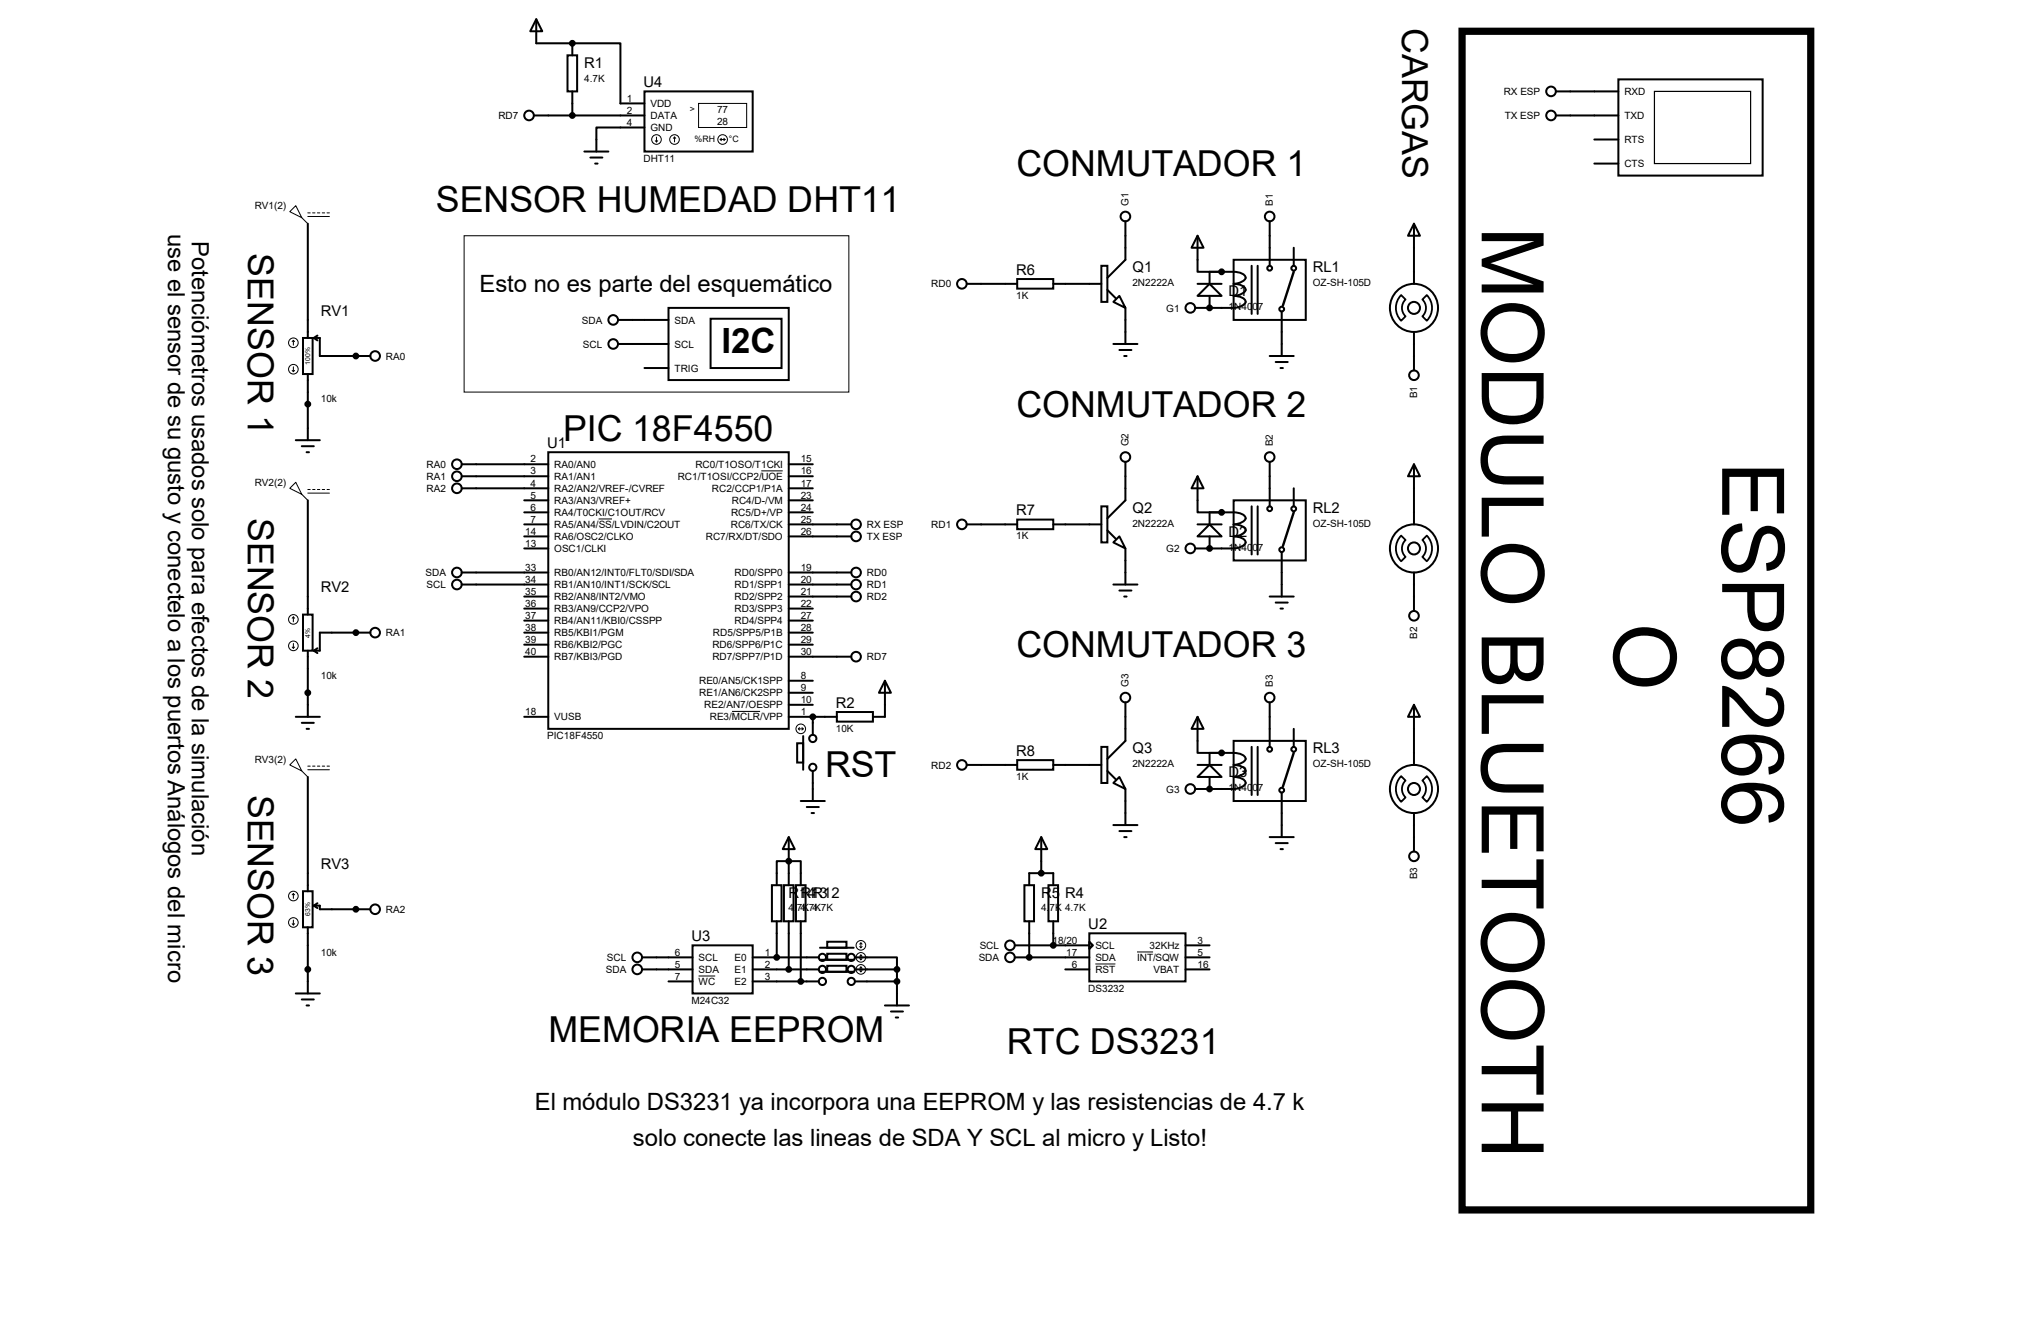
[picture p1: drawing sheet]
<svg xmlns="http://www.w3.org/2000/svg" width="432mm" height="279mm" viewBox="0 0 432 279" stroke-linecap="round" stroke-linejoin="round" font-family="sans-serif">
<g fill="none" stroke="#000" stroke-width=".42">
<path d="M113.3 4.1l1.3 2.5h-2.6zM113.3 4.1v5h7.6M119.9 11.7h2v7.6h-2zM120.9 9.1h10.2v12.7h5M120.9 9.1v2.6M120.9 19.3v5.1M136.1 19.3h22.9v12.7h-22.9zM328.7 19.3h13.2M341.9 16.8h30.5v20.3h-30.5zM112.8 24.4h23.3M123.4 32h5.1M124.7 33.3h2.6"/>
<path d="M125.7 34.5h.5M136.1 26.9h-10.1v5.1M328.7 24.4h13.2M336.8 29.5h5.1M336.8 34.5h5.1M65 47.2v24.2M204.2 59.9h10.7M214.9 58.9h7.6v2.1h-7.6zM222.5 59.9h10.2M232.7 56.1h1.2v7.7h-1.2zM237.7 46.7v8.2l-3.8 3.8M253 49.8l1.3 2.5h-2.6z"/>
<path d="M253 49.8v7.6h5.1M253 59.9h5.1M255.5 59.9v-2.5h5.1a2.31 2.31 0 0 1 2.5 1.3 2.69 2.69 0 0 1-2.5 1.2 2.31 2.31 0 0 1 2.5 1.3 2.69 2.69 0 0 1-2.5 1.3 2.31 2.31 0 0 1 2.5 1.3 2.69 2.69 0 0 1-2.5 1.2h-8.1M260.6 54.9h15.2v12.7h-15.2zM264.4 56.1v10.2M265.7 56.1v10.2M268.2 46.7v9.4M273.3 52.3v3.8M298.7 47.2l1.3 2.6h-2.6zM298.7 47.2v12.7M64 71.4h2v7.6h-2zM65 79v14"/>
<path d="M66.3 71.4h1.3v3.8h10.6M66.3 71.4l.8 .5M67.1 70.9l-.8 .5M130.6 67.6h10.6M130.6 72.6h10.6M136.1 77.7h5.1M141.2 65h25.4v15.3h-25.4zM150.1 67.3h15v10.4h-15zM233.9 61.2l1.8 1.8M235.2 72.6h5.1M236.5 62.5l1.2 2.5-2.5-1.2zM236.5 73.9h2.5"/>
<path d="M237.5 75.2h.5M237.7 65v7.6M253 62.5l2.5-2.6 2.6 2.6zM255.5 62.5v2.5M268.2 75.2h5.1M269.5 76.5h2.5M270.5 77.7h.5M270.8 65.8v9.4M298.7 70.1v8.1M62.5 93h5.1M63.8 94.2h2.5M64.8 95.5h.5"/>
<path d="M97.5 98h18.3M115.8 95.5h50.8v58.4h-50.8zM166.6 98h5.1M237.7 97.5v8.2l-3.8 3.8M268.2 97.5v9.4M298.7 98l1.3 2.6h-2.6zM298.7 98v12.7M65 105.7v24.1M97.5 100.6h18.3M97.5 103.1h18.3M110.7 110.7h5.1M110.7 115.8h5.1"/>
<path d="M110.7 108.2h5.1M110.7 113.3h5.1M110.7 105.7h5.1M166.6 110.7h13.2M166.6 108.2h5.1M166.6 100.6h5.1M166.6 103.1h5.1M166.6 113.3h13.2M166.6 105.7h5.1M204.2 110.7h10.7M214.9 109.7h7.6v2.1h-7.6zM222.5 110.7h10.2"/>
<path d="M232.7 106.9h1.2v7.7h-1.2zM233.9 112l1.8 1.8M235.2 114.6l1.3-1.3 1.2 2.5zM237.7 115.8v7.6M253 100.6l1.3 2.5h-2.6zM253 113.3l2.5-2.6 2.6 2.6zM253 100.6v7.6h5.1M253 110.7h5.1M255.5 110.7v-2.5h5.1a2.31 2.31 0 0 1 2.5 1.3 2.69 2.69 0 0 1-2.5 1.2 2.31 2.31 0 0 1 2.5 1.3 2.69 2.69 0 0 1-2.5 1.3 2.31 2.31 0 0 1 2.5 1.3 2.69 2.69 0 0 1-2.5 1.2h-8.1M255.5 113.3v2.5M260.6 105.7h15.2v12.7h-15.2zM264.4 106.9v10.2"/>
<path d="M265.7 106.9v10.2M270.8 116.6v9.4M273.3 103.1v3.8M64 129.8h2v7.6h-2zM65 137.4v14M66.3 137.4l.8 .5M67.1 136.9l-.8 .5M78.2 133.6h-10.6v3.8h-1.3M97.5 120.9h18.3M97.5 123.4h18.3M110.7 133.6h5.1M110.7 126h5.1"/>
<path d="M110.7 138.7h5.1M110.7 128.5h5.1M110.7 131.1h5.1M110.7 136.1h5.1M166.6 133.6h5.1M166.6 120.9h13.2M166.6 123.4h13.2M166.6 126h13.2M166.6 138.7h13.2M166.6 128.5h5.1M166.6 131.1h5.1M166.6 136.1h5.1"/>
<path d="M235.2 123.4h5.1M236.5 124.7h2.5M237.5 126h.5M268.2 126h5.1M269.5 127.3h2.5M270.5 128.5h.5M298.7 120.9v8.1M62.5 151.4h5.1M63.8 152.7h2.5M64.8 153.9h.5M110.7 151.4h5.1M166.6 151.4h10.2"/>
<path d="M166.6 143.8h5.1M166.6 146.3h5.1M166.6 148.8h5.1M168.4 157h1.3v4h-1.3zM169.7 155.4v7.2M171.7 151.4v3.8M176.8 150.4h7.6v2h-7.6zM186.9 143.8l1.3 2.5h-2.5zM186.9 143.8v7.6h-2.5M232.7 157.7h1.2v7.7h-1.2zM237.7 148.3v8.2l-3.8 3.8M253 151.4l1.3 2.5h-2.6z"/>
<path d="M253 151.4v7.6h5.1M260.6 156.5h15.2v12.7h-15.2zM264.4 157.7v10.2M265.7 157.7v10.2M268.2 148.3v9.4M273.3 153.9v3.8M298.7 148.8l1.3 2.6h-2.6zM298.7 148.8v12.7M65 164.1v24.1M166.6 176.8l1.3 2.5h-2.5zM166.6 176.8v10.1M169.2 169.2h5"/>
<path d="M170.4 170.4h2.6M171.4 171.7h.6M171.7 162.8v6.4M204.2 161.5h10.7M214.9 160.5h7.6v2.1h-7.6zM220 176.8l1.2 2.5h-2.5zM220 176.8v7.6M222.5 161.5h10.2M233.9 162.8l1.8 1.8M235.2 174.2h5.1M236.5 164.1l1.2 2.5-2.5-1.2zM236.5 175.5h2.5"/>
<path d="M237.5 176.8h.5M237.7 166.6v7.6M253 164.1l2.5-2.6 2.6 2.6zM253 161.5h5.1M255.5 161.5v-2.5h5.1a2.31 2.31 0 0 1 2.5 1.3 2.69 2.69 0 0 1-2.5 1.2 2.31 2.31 0 0 1 2.5 1.3 2.69 2.69 0 0 1-2.5 1.3 2.31 2.31 0 0 1 2.5 1.3 2.69 2.69 0 0 1-2.5 1.2h-8.1M255.5 164.1v2.5M268.2 176.8h5.1M269.5 178.1h2.5M270.5 179.3h.5M270.8 167.4v9.4M298.7 171.7v8.1M64 188.2h2v7.6h-2z"/>
<path d="M65 195.8v14M66.3 191.3h1.3v.7h10.6M66.3 191.3l.8 .5M67.1 190.8l-.8 .5M146.3 199.6h12.7v10.2h-12.7zM163.1 186.9h2v7.7h-2zM164.1 186.9v-5h5.1v5M164.1 194.6v7.6M165.6 186.9h2v7.7h-2zM166.6 194.6v10.1M168.1 186.9h2.1v7.7h-2.1zM169.2 194.6v12.7"/>
<path d="M174.8 198.9h4v1.3h-4zM214.4 199.6h15.7M216.4 186.9h2v7.7h-2zM217.4 186.9v-2.5h5.1v2.5M217.4 194.6v7.6M221.5 186.9h2v7.7h-2zM222.5 194.6v5M230.1 197.1h20.3v10.2h-20.3zM230.1 198.9l.8 .7-.8 .8zM250.4 199.6h5.1M62.5 209.8h5.1M63.8 211.1h2.5"/>
<path d="M64.8 212.3h.5M135.6 202.2h10.7M135.6 204.7h10.7M141.2 207.3h5.1M159 202.2h14M159 207.3h14M159 204.7h14M173.2 200.2h7.1M173.2 202.7h7.1M173.2 205.2h7.1M174.8 201.4h4v1.3h-4zM174.8 204h4v1.2h-4z"/>
<path d="M180.6 202.2h8.9v2.5M180.6 207.3h8.9M180.6 204.7h8.9M186.9 212.3h5.1M188.2 213.6h2.6M189.2 214.9h.5M189.5 204.7v7.6M214.4 202.2h15.7M225 204.7h5.1M250.4 202.2h5.1M250.4 204.7h5.1"/>
<circle cx="327.7" cy="19.3" r="1.02"/>
<circle cx="111.8" cy="24.4" r="1.02"/>
<circle cx="327.7" cy="24.4" r="1.02"/>
<circle cx="203.2" cy="59.9" r="1.02"/>
<circle cx="237.7" cy="45.7" r="1.02"/>
<circle cx="268.2" cy="56.6" r=".51"/>
<circle cx="268.2" cy="45.7" r="1.02"/>
<circle cx="273.3" cy="56.6" r=".51"/>
<circle cx="79.2" cy="75.2" r="1.02"/>
<circle cx="129.5" cy="67.6" r="1.02"/>
<circle cx="129.5" cy="72.6" r="1.02"/>
<circle cx="251.5" cy="65" r="1.02"/>
<circle cx="270.8" cy="65.3" r=".51"/>
<circle cx="298.7" cy="65" r="5.1"/>
<circle cx="298.7" cy="65" r="1.27"/>
<circle cx="298.7" cy="79.2" r="1.02"/>
<circle cx="96.5" cy="98" r="1.02"/>
<circle cx="237.7" cy="96.5" r="1.02"/>
<circle cx="268.2" cy="96.5" r="1.02"/>
<circle cx="96.5" cy="103.1" r="1.02"/>
<circle cx="96.5" cy="100.6" r="1.02"/>
<circle cx="180.8" cy="113.3" r="1.02"/>
<circle cx="180.8" cy="110.7" r="1.02"/>
<circle cx="203.2" cy="110.7" r="1.02"/>
<circle cx="251.5" cy="115.8" r="1.02"/>
<circle cx="268.2" cy="107.4" r=".51"/>
<circle cx="270.8" cy="116.1" r=".51"/>
<circle cx="273.3" cy="107.4" r=".51"/>
<circle cx="298.7" cy="115.8" r="5.1"/>
<circle cx="298.7" cy="115.8" r="1.27"/>
<circle cx="79.2" cy="133.6" r="1.02"/>
<circle cx="96.5" cy="123.4" r="1.02"/>
<circle cx="96.5" cy="120.9" r="1.02"/>
<circle cx="180.8" cy="123.4" r="1.02"/>
<circle cx="180.8" cy="126" r="1.02"/>
<circle cx="180.8" cy="138.7" r="1.02"/>
<circle cx="180.8" cy="120.9" r="1.02"/>
<circle cx="298.7" cy="130" r="1.02"/>
<circle cx="171.7" cy="156" r=".76"/>
<circle cx="237.7" cy="147.3" r="1.02"/>
<circle cx="268.2" cy="158.2" r=".51"/>
<circle cx="268.2" cy="147.3" r="1.02"/>
<circle cx="273.3" cy="158.2" r=".51"/>
<circle cx="171.7" cy="162.1" r=".76"/>
<circle cx="203.2" cy="161.5" r="1.02"/>
<circle cx="251.5" cy="166.6" r="1.02"/>
<circle cx="270.8" cy="166.9" r=".51"/>
<circle cx="298.7" cy="166.6" r="5.1"/>
<circle cx="298.7" cy="166.6" r="1.27"/>
<circle cx="79.2" cy="192" r="1.02"/>
<circle cx="213.4" cy="199.6" r="1.02"/>
<circle cx="298.7" cy="180.8" r="1.02"/>
<circle cx="134.6" cy="204.7" r="1.02"/>
<circle cx="134.6" cy="202.2" r="1.02"/>
<circle cx="173.7" cy="202.2" r=".76"/>
<circle cx="173.7" cy="207.3" r=".76"/>
<circle cx="173.7" cy="204.7" r=".76"/>
<circle cx="179.8" cy="204.7" r=".76"/>
<circle cx="179.8" cy="207.3" r=".76"/>
<circle cx="179.8" cy="202.2" r=".76"/>
<circle cx="213.4" cy="202.2" r="1.02"/>
</g>
<g fill="#000">
<path d="M313 49.2h13.1v2.7l-11.2 3.7 11.2 3.8v2.4h-13.1v-1.7h11l-11-3.8v-1.6l11.1-3.8h-11.1zM314.7 65.7a7.6 7.6 0 0 1 10.3 .6 6.3 6.3 0 0 1 .7 6.9 6.3 6.3 0 0 1-6.2 3.3 6.3 6.3 0 0 1-6.2-3.7 6.3 6.3 0 0 1 1.4-7.1zM315.6 67.1a4.4 4.4 0 0 0-1 4.9 4.4 4.4 0 0 0 4.2 2.7 5.2 5.2 0 0 0 5.8-2.9 4.5 4.5 0 0 0-4.4-6 5.6 5.6 0 0 0-4.6 1.3zM313 78.8h13.1v4.5a5.4 5.4 0 0 1-5.4 6.3 7 7 0 0 1-7-2.8 6.6 6.6 0 0 1-.7-3.3zM314.5 80.5v2.8a3.7 3.7 0 0 0 3.5 4.4 6.8 6.8 0 0 0 5.6-1.1 4.1 4.1 0 0 0 1-3.3v-2.8zM314 93.3a5.9 5.9 0 0 1 4.5-1.3h7.6v1.7h-7.5a3.9 3.9 0 0 0-3.8 1.5 4.4 4.4 0 0 0 .4 4.6l1.3 .6 1.3 .2h8.3v1.7h-7.6a5.3 5.3 0 0 1-5-2.1 6.5 6.5 0 0 1 .5-6.9zM313 105.1h13.1v1.7h-11.6v6.5h-1.5zM314.7 116.5a7.7 7.7 0 0 1 10.3 .6 6.3 6.3 0 0 1 .6 6.9 6.3 6.3 0 0 1-6.1 3.4 6.3 6.3 0 0 1-6.2-3.7 6.3 6.3 0 0 1 1.4-7.2zM315.6 117.9a4.4 4.4 0 0 0-1 4.9 4.4 4.4 0 0 0 4.2 2.7 5.3 5.3 0 0 0 5.6-2.5 4.5 4.5 0 0 0-4.2-6.3 5.6 5.6 0 0 0-4.6 1.2zM313 134.6h13.1v4.9a3.7 3.7 0 0 1-2.6 4.3 3 3 0 0 1-3.5-1.8 3.5 3.5 0 0 1-3.7 2.5 3.5 3.5 0 0 1-3.2-3.1zM320.6 136.4v2.8a2.45 2.45 0 0 0 1.3 2.9 1.96 1.96 0 0 0 2.6-2.1l.1-3.6zM314.5 136.4v3.6a2.27 2.27 0 0 0 2.1 2.7 2.27 2.27 0 0 0 2.4-2.4l.1-3.9zM313 146.8h13.1v1.7h-11.6v6.5h-1.5zM314 158.4a6 6 0 0 1 4.5-1.3h7.6v1.7h-7.5a3.7 3.7 0 0 0-3.8 1.4 4.1 4.1 0 0 0 .7 4.9l1 .4 1.3 .1 8.3 .1v1.7h-7.6a5.2 5.2 0 0 1-5-2.1 6.5 6.5 0 0 1 .5-6.9zM313 170.3h13.1v9.5h-1.5v-7.8h-4.1v7.3h-1.5v-7.3h-4.5v8.1h-1.5zM313 185.8h11.6v-4.3h1.5v10.4h-1.5v-4.4h-11.6zM314.7 194.5a7.6 7.6 0 0 1 10.3 .6 6.3 6.3 0 0 1 .7 6.9 6.3 6.3 0 0 1-6.2 3.3 6.3 6.3 0 0 1-6.2-3.7 6.3 6.3 0 0 1 1.4-7.1zM315.6 195.8a4.4 4.4 0 0 0-1 5 4.4 4.4 0 0 0 4.2 2.7 5.2 5.2 0 0 0 5.8-3 4.5 4.5 0 0 0-4.4-5.9 5.6 5.6 0 0 0-4.6 1.2zM314.7 208.7a7.6 7.6 0 0 1 10.3 .6 6.3 6.3 0 0 1 .7 6.9 6.3 6.3 0 0 1-6.2 3.3 6.3 6.3 0 0 1-6.2-3.7 6.3 6.3 0 0 1 1.4-7.1zM315.6 210.1a4.4 4.4 0 0 0-1 4.9 4.4 4.4 0 0 0 4.2 2.7 5.2 5.2 0 0 0 5.8-2.9 4.4 4.4 0 0 0-4.4-5.9 5.6 5.6 0 0 0-4.6 1.2zM313 225.1h11.6v-4.3h1.5v10.4h-1.5v-4.3h-11.6zM313 233h13.1v1.7h-5.4v6.9h5.4v1.7h-13.1v-1.7h6.2v-6.9h-6.2z"/>
<path d="M363.8 99h13.1v9.4h-1.5v-7.7h-4.1v7.2h-1.5v-7.2h-4.5v8h-1.5zM364.9 111.9l1.2-.9 .9-.3 1-.2 .1 1.7a3.5 3.5 0 0 0-3 4.2 2.54 2.54 0 0 0 2.6 2.9 2.82 2.82 0 0 0 1.8-2.6 8.7 8.7 0 0 1 2.1-5 3.5 3.5 0 0 1 3.6-.2 3.5 3.5 0 0 1 1.8 3.1 5.2 5.2 0 0 1-2.1 5.5l-1.7 .5-.1-1.7a2.74 2.74 0 0 0 2.5-3.2 2.47 2.47 0 0 0-2-3 1.9 1.9 0 0 0-1.8 1.9l-.3 1.2a6.8 6.8 0 0 1-2.1 4.6 3.7 3.7 0 0 1-5.6-2.7 6.8 6.8 0 0 1 1.1-5.8zM363.8 123.3h13.1v5a4.5 4.5 0 0 1-2 4.6 4 4 0 0 1-5.8-3.7v-4.1h-5.3zM370.7 125.1v3.3a2.54 2.54 0 0 0 1.9 3.1 2.25 2.25 0 0 0 2.8-2.5v-3.9zM364.7 136.1a3.7 3.7 0 0 1 5.9 .4l.3 .9a3.1 3.1 0 0 1 3.5-2 3.1 3.1 0 0 1 2.5 3.2 3.5 3.5 0 0 1-1.2 3.6 3.5 3.5 0 0 1-3.8 .3l-.7-.8-.3-.7a3.7 3.7 0 0 1-3.6 2.5 3.7 3.7 0 0 1-3.5-2.6 4.8 4.8 0 0 1 .9-4.8zM371.5 139.1a2.1 2.1 0 0 0 4.2 0 2.1 2.1 0 0 0-4.2 0zM364.9 139.2a2.66 2.66 0 0 0 5.3 0 2.66 2.66 0 0 0-5.3 0zM363.8 144.9a6.2 6.2 0 0 1 4.5 2.9l.3 .4a9.4 9.4 0 0 0 4.4 3.6 2.51 2.51 0 0 0 2.6-2.5 2.51 2.51 0 0 0-2.6-2.5l.2-1.6a4 4 0 0 1 3.7 4.8 3.7 3.7 0 0 1-2.4 3.3 3.7 3.7 0 0 1-4-.9l-4.1-4.4-1.1-.9v6.4h-1.5zM364.6 156.9a6.7 6.7 0 0 1 5.3-1.7 8.2 8.2 0 0 1 6 1.8 4 4 0 0 1-1.3 6.4l-.9 .2-.2-1.6a2.33 2.33 0 0 0 2.1-2.1 2.33 2.33 0 0 0-1.6-2.5l-1.7-.5-1.8-.1a3.9 3.9 0 0 1 1.5 4.7 3.9 3.9 0 0 1-4.4 2.3 4.1 4.1 0 0 1-3.7-2.5 4.1 4.1 0 0 1 .7-4.4zM365.5 158a2.49 2.49 0 0 0-.4 2.7 2.49 2.49 0 0 0 2.3 1.4 2.66 2.66 0 0 0 2.9-.9 2.66 2.66 0 0 0 .1-3.1 3.3 3.3 0 0 0-4.9-.1zM364.6 167a6.7 6.7 0 0 1 5.3-1.7 8.1 8.1 0 0 1 6 1.9 3.9 3.9 0 0 1-1.3 6.3l-.9 .2-.2-1.6a2.33 2.33 0 0 0 2.1-2.1 2.33 2.33 0 0 0-1.6-2.4l-1.7-.6-1.8-.1a3.9 3.9 0 0 1 1.5 4.8 3.9 3.9 0 0 1-4.4 2.3 4.2 4.2 0 0 1-3.7-2.6 4.2 4.2 0 0 1 .7-4.4zM365.8 168a2.48 2.48 0 0 0-.7 2.7 2.48 2.48 0 0 0 2.3 1.6 2.65 2.65 0 0 0 2.9-1 2.65 2.65 0 0 0 .1-3 3.3 3.3 0 0 0-4.6-.3z"/>
<path d="M342.7 134.1a7.6 7.6 0 0 1 10.2 .7 6.3 6.3 0 0 1 .7 6.9 6.3 6.3 0 0 1-6.1 3.3 6.3 6.3 0 0 1-6.3-3.7 6.3 6.3 0 0 1 1.5-7.2zM343.6 135.6a4.4 4.4 0 0 0-1.1 4.9 4.4 4.4 0 0 0 4.3 2.7 5.2 5.2 0 0 0 5.7-3 4.5 4.5 0 0 0-4.4-5.9 5.6 5.6 0 0 0-4.5 1.3z"/>
<circle cx="120.9" cy="9.1" r=".21"/>
<circle cx="258.1" cy="57.4" r=".21"/>
<circle cx="75.2" cy="75.2" r=".21"/>
<circle cx="255.5" cy="65" r=".21"/>
<circle cx="255.5" cy="115.8" r=".21"/>
<circle cx="258.1" cy="108.2" r=".21"/>
<circle cx="75.2" cy="133.6" r=".21"/>
<circle cx="171.7" cy="151.4" r=".21"/>
<circle cx="258.1" cy="159" r=".21"/>
<circle cx="255.5" cy="166.6" r=".21"/>
<circle cx="75.2" cy="192" r=".21"/>
<circle cx="166.6" cy="181.9" r=".21"/>
<circle cx="164.1" cy="202.2" r=".21"/>
<circle cx="217.4" cy="202.2" r=".21"/>
</g>
<path d="M296 62.3l.9 .9a2.46 2.46 0 0 0 0 3.6l-.9 .9a3.9 3.9 0 0 1 0-5.4zM301.4 62.3a3.9 3.9 0 0 1 0 5.4l-.9-.9a2.46 2.46 0 0 0 0-3.6zM296 113.1l.9 .9a2.46 2.46 0 0 0 0 3.6l-.9 .9a3.9 3.9 0 0 1 0-5.4zM301.4 113.1a3.9 3.9 0 0 1 0 5.4l-.9-.9a2.46 2.46 0 0 0 0-3.6zM296 163.9l.9 .9a2.46 2.46 0 0 0 0 3.6l-.9 .9a3.9 3.9 0 0 1 0-5.4zM301.4 163.9a3.9 3.9 0 0 1 0 5.4l-.9-.9a2.46 2.46 0 0 0 0-3.6z" fill="none" stroke="#000" stroke-width=".38"/>
<g fill="none" stroke="#000" stroke-width=".21">
<path d="M138.4 29.7l.3 .3M138.7 29v1M138.9 29.7l-.2 .3M142.5 29l-.3 .2M142.5 29l.2 .2M142.5 29v1M147.6 21.8h10.1v5.1h-10.1zM152.1 29.5h1.1M152.1 29.5l.3 .2M152.4 29.2l-.3 .3M152.9 29.2l.3 .3M153.2 29.5l-.3 .2"/>
<path d="M61.2 44.7l1.3-1.3 1.3 2.6zM63.8 46l1.2 1.2M65 45h.5M65 45.7h4.6M66 45h.5M67.1 45h.5M68.1 45h.5M69.1 45h.5M98 49.8h81.3v33h-81.3zM61.7 78.2l.3 .3M62 71.9l-.3 .2M62 71.9l.2 .2"/>
<path d="M62 71.9v1M62 77.5v1M62.2 78.2l-.2 .3M160.8 99.4h4.6M62.5 101.9l1.3 2.5-2.6-1.3zM63.8 104.4l1.2 1.3M65 103.4h.5M65 104.1h4.6M66 103.4h.5M67.1 103.4h.5M68.1 103.4h.5M69.1 103.4h.5"/>
<path d="M126.4 109.6h2.9M61.7 136.7l.3 .2M62 130.3v1M62 135.9v1M62 130.3l-.3 .3M62 130.3l.2 .3M62.2 136.7l-.2 .2M154.6 150.2h6M168.7 153.9h1M168.7 153.9l.2 .3M168.9 153.7l-.2 .2M169.4 153.7l.3 .2"/>
<path d="M169.7 153.9l-.3 .3M61.2 161.5l1.3-1.2 1.3 2.5zM63.8 162.8l1.2 1.3M65 161.8h.5M65 162.6h4.6M66 161.8h.5M67.1 161.8h.5M68.1 161.8h.5M69.1 161.8h.5M61.7 195.1l.3 .2M62 188.7v1M62 194.3v1"/>
<path d="M62 188.7l-.3 .3M62 188.7l.2 .3M62.2 195.1l-.2 .2M181.6 199.9l.3 .3M181.9 199.1v1.1M181.9 199.1l-.3 .3M181.9 199.1l.2 .3M182.1 199.9l-.2 .3M147.6 206.1h3.5M181.6 202.4l.3 .3M181.6 205l.3 .2M181.9 201.7v1"/>
<path d="M181.9 204.2v1M181.9 201.7l-.3 .2M181.9 201.7l.2 .2M181.9 204.2l-.3 .3M181.9 204.2l.2 .3M182.1 202.4l-.2 .3M182.1 205l-.2 .2M231.4 203.6h4.2M240.2 201h3.4"/>
<circle cx="138.7" cy="29.5" r="1.02"/>
<circle cx="142.5" cy="29.5" r="1.02"/>
<circle cx="152.7" cy="29.5" r="1.02"/>
<circle cx="62" cy="72.4" r="1.02"/>
<circle cx="62" cy="78" r="1.02"/>
<circle cx="62" cy="136.4" r="1.02"/>
<circle cx="62" cy="130.8" r="1.02"/>
<circle cx="169.2" cy="153.9" r="1.02"/>
<circle cx="62" cy="189.2" r="1.02"/>
<circle cx="62" cy="194.8" r="1.02"/>
<circle cx="181.9" cy="199.6" r="1.02"/>
<circle cx="181.9" cy="204.7" r="1.02"/>
<circle cx="181.9" cy="202.2" r="1.02"/>
</g>
<g fill="#000" stroke="#000" stroke-width=".42">
<circle cx="120.9" cy="9.1" r=".51"/>
<circle cx="120.9" cy="24.4" r=".51"/>
<circle cx="258.1" cy="57.4" r=".51"/>
<circle cx="75.2" cy="75.2" r=".51"/>
<circle cx="255.5" cy="65" r=".51"/>
<circle cx="65" cy="85.3" r=".51"/>
<circle cx="255.5" cy="115.8" r=".51"/>
<circle cx="258.1" cy="108.2" r=".51"/>
<circle cx="75.2" cy="133.6" r=".51"/>
<circle cx="65" cy="146.3" r=".51"/>
<circle cx="171.7" cy="151.4" r=".51"/>
<circle cx="258.1" cy="159" r=".51"/>
<circle cx="255.5" cy="166.6" r=".51"/>
<circle cx="75.2" cy="192" r=".51"/>
<circle cx="166.6" cy="181.9" r=".51"/>
<circle cx="220" cy="184.4" r=".51"/>
<circle cx="222.5" cy="199.6" r=".51"/>
<circle cx="65" cy="204.7" r=".51"/>
<circle cx="164.1" cy="202.2" r=".51"/>
<circle cx="166.6" cy="204.7" r=".51"/>
<circle cx="169.2" cy="207.3" r=".51"/>
<circle cx="189.5" cy="204.7" r=".51"/>
<circle cx="189.5" cy="207.3" r=".51"/>
<circle cx="217.4" cy="202.2" r=".51"/>
</g>
<path d="M273.3 57.4l-2.3 7.1M273.3 108.2l-2.3 7.1M273.3 159l-2.3 7.1" fill="none" stroke="#000" stroke-width=".51"/>
<path d="M349.5 19.3h20.3v15.2h-20.3z" fill="none" stroke="#000" stroke-width=".25"/>
<path d="M308.9 6.6h73.6v248.9h-73.6z" fill="none" stroke="#000" stroke-width="1.5"/>
<g font-size="7.6">
<text x="296.2" y="5.9" transform="rotate(90 296.2 5.9)">CARGAS</text>
<text x="214.7" y="37.2">CONMUTADOR 1</text>
<text x="92.1" y="44.8">SENSOR HUMEDAD DHT11</text>
<text x="52.4" y="53.5" transform="rotate(90 52.4 53.5)">SENSOR 1</text>
<text x="214.7" y="88">CONMUTADOR 2</text>
<text x="119" y="93">PIC 18F4550</text>
<text x="52.4" y="109.4" transform="rotate(90 52.4 109.4)">SENSOR 2</text>
<text x="214.7" y="138.8">CONMUTADOR 3</text>
<text x="52.4" y="167.8" transform="rotate(90 52.4 167.8)">SENSOR 3</text>
<text x="174.3" y="164.2">RST</text>
<text x="115.9" y="220">MEMORIA EEPROM</text>
<text x="212.7" y="222.6">RTC DS3231</text>
</g>
<text font-size="7.4" x="152.4" y="74.6">I2C</text>
<g font-size="5">
<text x="35.4" y="49.3" transform="rotate(90 35.4 49.3)">use el sensor de su gusto y conectelo a los puertos Análogos del micro</text>
<text x="40.5" y="50.9" transform="rotate(90 40.5 50.9)">Potenciómetros usados solo para efectos de la simulación</text>
<text x="101.3" y="61.7">Esto no es parte del esquemático</text>
<text x="113" y="234.4">El módulo DS3231 ya incorpora una EEPROM y las resistencias de 4.7 k</text>
<text x="133.7" y="242.1">solo conecte las lineas de SDA Y SCL al micro y Listo!</text>
</g>
<g font-size="3.1">
<text x="123.4" y="14.3">R1</text>
<text x="135.9" y="18.4">U4</text>
<text x="214.7" y="58">R6</text>
<text x="239.2" y="57.5">Q1</text>
<text x="277.3" y="57.5">RL1</text>
<text x="259.5" y="62.6">D1</text>
<text x="67.8" y="66.7">RV1</text>
<text x="115.6" y="94.6">U1</text>
<text x="214.7" y="108.8">R7</text>
<text x="239.2" y="108.3">Q2</text>
<text x="259.5" y="113.4">D2</text>
<text x="277.3" y="108.3">RL2</text>
<text x="67.8" y="125.1">RV2</text>
<text x="176.6" y="149.5">R2</text>
<text x="214.7" y="159.6">R8</text>
<text x="239.2" y="159.1">Q3</text>
<text x="277.3" y="159.1">RL3</text>
<text x="259.5" y="164.2">D3</text>
<text x="67.8" y="183.5">RV3</text>
<text x="166.6" y="189.6">R14R12</text>
<text x="169.1" y="189.6">R13</text>
<text x="219.9" y="189.6">R5</text>
<text x="225" y="189.6">R4</text>
<text x="229.9" y="196.2">U2</text>
<text x="146.1" y="198.8">U3</text>
</g>
<g font-size="2.1">
<text x="123.4" y="17.2">4.7K</text>
<text x="132.4" y="21.5">1</text>
<text x="137.4" y="22.6">VDD</text>
<text x="151.5" y="23.9">77</text>
<text x="317.7" y="20.1">RX ESP</text>
<text x="343.2" y="20.1">RXD</text>
<text x="105.3" y="25.1">RD7</text>
<text x="132.4" y="24">2</text>
<text x="132.4" y="26.5">4</text>
<text x="137.4" y="25.1">DATA</text>
<text x="137.4" y="27.7">GND</text>
<text x="151.5" y="26.4">28</text>
<text x="317.9" y="25.1">TX ESP</text>
<text x="343.2" y="25.1">TXD</text>
<text x="135.9" y="34.2">DHT11</text>
<text x="343.2" y="30.2">RTS</text>
<text x="343.2" y="35.3">CTS</text>
<text x="53.8" y="44.2">RV1(2)</text>
<text x="238.4" y="43.4" transform="rotate(-90 238.4 43.4)">G1</text>
<text x="268.9" y="43.4" transform="rotate(-90 268.9 43.4)">B1</text>
<text x="196.7" y="60.7">RD0</text>
<text x="214.7" y="63.1">1K</text>
<text x="239.2" y="60.4">2N2222A</text>
<text x="246.4" y="65.8">G1</text>
<text x="259.5" y="65.5">1N4007</text>
<text x="277.3" y="60.4">OZ-SH-105D</text>
<text x="122.9" y="68.3">SDA</text>
<text x="142.5" y="68.3">SDA</text>
<text x="81.5" y="75.9">RA0</text>
<text x="123.1" y="73.4">SCL</text>
<text x="142.5" y="73.4">SCL</text>
<text x="142.5" y="78.5">TRIG</text>
<text x="67.8" y="85">10k</text>
<text x="299.4" y="84.1" transform="rotate(-90 299.4 84.1)">B1</text>
<text x="238.4" y="94.2" transform="rotate(-90 238.4 94.2)">G2</text>
<text x="268.9" y="94.2" transform="rotate(-90 268.9 94.2)">B2</text>
<text x="90.1" y="101.3">RA1</text>
<text x="90.1" y="98.8">RA0</text>
<text x="112.1" y="97.7">2</text>
<text x="112.1" y="100.2">3</text>
<text x="117.1" y="98.8">RA0/AN0</text>
<text x="117.1" y="101.3">RA1/AN1</text>
<text x="143.2" y="101.3">RC1/T1OSI/CCP2/UOE</text>
<text x="146.9" y="98.8">RC0/T1OSO/T1CKI</text>
<text x="169.2" y="97.7">15</text>
<text x="169.2" y="100.2">16</text>
<text x="53.8" y="102.6">RV2(2)</text>
<text x="90.1" y="103.9">RA2</text>
<text x="112.1" y="102.7">4</text>
<text x="112.1" y="105.3">5</text>
<text x="112.1" y="107.8">6</text>
<text x="117.1" y="103.9">RA2/AN2/VREF-/CVREF</text>
<text x="117.1" y="106.4">RA3/AN3/VREF+</text>
<text x="150.4" y="103.9">RC2/CCP1/P1A</text>
<text x="154.6" y="106.4">RC4/D-/VM</text>
<text x="169.2" y="102.7">17</text>
<text x="169.2" y="105.3">23</text>
<text x="169.2" y="107.8">24</text>
<text x="111" y="112.9">14</text>
<text x="112.1" y="110.4">7</text>
<text x="117.1" y="109">RA4/T0CKI/C1OUT/RCV</text>
<text x="117.1" y="111.5">RA5/AN4/SS/LVDIN/C2OUT</text>
<text x="154.4" y="111.5">RC6/TX/CK</text>
<text x="154.4" y="109">RC5/D+/VP</text>
<text x="169.2" y="110.4">25</text>
<text x="169.2" y="112.9">26</text>
<text x="183.1" y="111.5">RX ESP</text>
<text x="196.7" y="111.5">RD1</text>
<text x="214.7" y="113.9">1K</text>
<text x="239.2" y="111.2">2N2222A</text>
<text x="277.3" y="111.2">OZ-SH-105D</text>
<text x="111" y="115.4">13</text>
<text x="117.1" y="114">RA6/OSC2/CLKO</text>
<text x="117.1" y="116.6">OSC1/CLKI</text>
<text x="149.1" y="114">RC7/RX/DT/SDO</text>
<text x="183.1" y="114">TX ESP</text>
<text x="246.4" y="116.6">G2</text>
<text x="259.5" y="116.3">1N4007</text>
<text x="89.9" y="121.7">SDA</text>
<text x="90.1" y="124.2">SCL</text>
<text x="111" y="120.5">33</text>
<text x="111" y="123.1">34</text>
<text x="111" y="125.6">35</text>
<text x="117.1" y="121.7">RB0/AN12/INT0/FLT0/SDI/SDA</text>
<text x="117.1" y="124.2">RB1/AN10/INT1/SCK/SCL</text>
<text x="155.2" y="121.7">RD0/SPP0</text>
<text x="155.2" y="124.2">RD1/SPP1</text>
<text x="169.2" y="120.5">19</text>
<text x="169.2" y="123.1">20</text>
<text x="169.2" y="125.6">21</text>
<text x="183.1" y="124.2">RD1</text>
<text x="183.1" y="121.7">RD0</text>
<text x="111" y="128.1">36</text>
<text x="111" y="130.7">37</text>
<text x="117.1" y="126.7">RB2/AN8/INT2/VMO</text>
<text x="117.1" y="129.3">RB3/AN9/CCP2/VPO</text>
<text x="117.1" y="131.8">RB4/AN11/KBI0/CSSPP</text>
<text x="155.2" y="126.7">RD2/SPP2</text>
<text x="155.2" y="129.3">RD3/SPP3</text>
<text x="155.2" y="131.8">RD4/SPP4</text>
<text x="169.2" y="128.1">22</text>
<text x="169.2" y="130.7">27</text>
<text x="183.1" y="126.7">RD2</text>
<text x="81.5" y="134.4">RA1</text>
<text x="111" y="133.2">38</text>
<text x="111" y="135.8">39</text>
<text x="117.1" y="134.4">RB5/KBI1/PGM</text>
<text x="117.1" y="136.9">RB6/KBI2/PGC</text>
<text x="150.5" y="136.9">RD6/SPP6/P1C</text>
<text x="150.6" y="134.4">RD5/SPP5/P1B</text>
<text x="169.2" y="133.2">28</text>
<text x="169.2" y="135.8">29</text>
<text x="299.4" y="134.9" transform="rotate(-90 299.4 134.9)">B2</text>
<text x="67.8" y="143.4">10k</text>
<text x="111" y="138.3">40</text>
<text x="117.1" y="139.4">RB7/KBI3/PGD</text>
<text x="150.5" y="139.4">RD7/SPP7/P1D</text>
<text x="169.2" y="138.3">30</text>
<text x="169.2" y="143.4">8</text>
<text x="183.1" y="139.4">RD7</text>
<text x="147.7" y="144.5">RE0/AN5/CK1SPP</text>
<text x="147.7" y="147.1">RE1/AN6/CK2SPP</text>
<text x="148.8" y="149.6">RE2/AN7/OESPP</text>
<text x="169.2" y="145.9">9</text>
<text x="169.2" y="148.5">10</text>
<text x="238.4" y="145" transform="rotate(-90 238.4 145)">G3</text>
<text x="268.9" y="145" transform="rotate(-90 268.9 145)">B3</text>
<text x="111" y="151">18</text>
<text x="117.1" y="152.1">VUSB</text>
<text x="149.9" y="152.1">RE3/MCLR/VPP</text>
<text x="169.2" y="151">1</text>
<text x="176.6" y="154.6">10K</text>
<text x="53.8" y="161">RV3(2)</text>
<text x="115.6" y="156.1">PIC18F4550</text>
<text x="196.7" y="162.3">RD2</text>
<text x="214.7" y="164.7">1K</text>
<text x="239.2" y="162">2N2222A</text>
<text x="246.4" y="167.4">G3</text>
<text x="259.5" y="167.1">1N4007</text>
<text x="277.3" y="162">OZ-SH-105D</text>
<text x="299.4" y="185.7" transform="rotate(-90 299.4 185.7)">B3</text>
<text x="81.5" y="192.8">RA2</text>
<text x="166.6" y="192.5">4.7K 4.7K</text>
<text x="169.1" y="192.5">4.7K</text>
<text x="219.9" y="192.5">4.7K 4.7K</text>
<text x="67.8" y="201.8">10k</text>
<text x="128.2" y="202.9">SCL</text>
<text x="142.6" y="201.8">6</text>
<text x="147.6" y="202.9">SCL</text>
<text x="155.2" y="202.9">E0</text>
<text x="161.5" y="201.8">1</text>
<text x="206.8" y="202.9">SDA</text>
<text x="207" y="200.4">SCL</text>
<text x="222.3" y="199.3">18/20</text>
<text x="225.3" y="201.8">17</text>
<text x="231.4" y="202.9">SDA</text>
<text x="231.4" y="200.4">SCL</text>
<text x="240.2" y="202.9">INT/SQW</text>
<text x="242.9" y="200.4">32KHz</text>
<text x="253" y="201.8">5</text>
<text x="253" y="199.3">3</text>
<text x="128" y="205.5">SDA</text>
<text x="142.6" y="204.3">5</text>
<text x="142.6" y="206.9">7</text>
<text x="147.6" y="205.5">SDA</text>
<text x="147.6" y="208">WC</text>
<text x="155.2" y="205.5">E1</text>
<text x="155.2" y="208">E2</text>
<text x="161.5" y="204.3">2</text>
<text x="161.5" y="206.9">3</text>
<text x="226.4" y="204.3">6</text>
<text x="229.9" y="209.4">DS3232</text>
<text x="231.4" y="205.5">RST</text>
<text x="243.7" y="205.5">VBAT</text>
<text x="253" y="204.3">16</text>
<text x="146.1" y="212">M24C32</text>
</g>
<g font-size="1.9">
<text x="145.8" y="23.7">&gt;</text>
<text x="146.7" y="30.1">%RH</text>
<text x="154" y="30.1">°C</text>
</g>
<g font-size="1.4">
<text x="65.5" y="77" transform="rotate(-90 65.5 77)">100%</text>
<text x="65.5" y="134.7" transform="rotate(-90 65.5 134.7)">4%</text>
<text x="65.5" y="193.5" transform="rotate(-90 65.5 193.5)">63%</text>
</g>
</svg>
